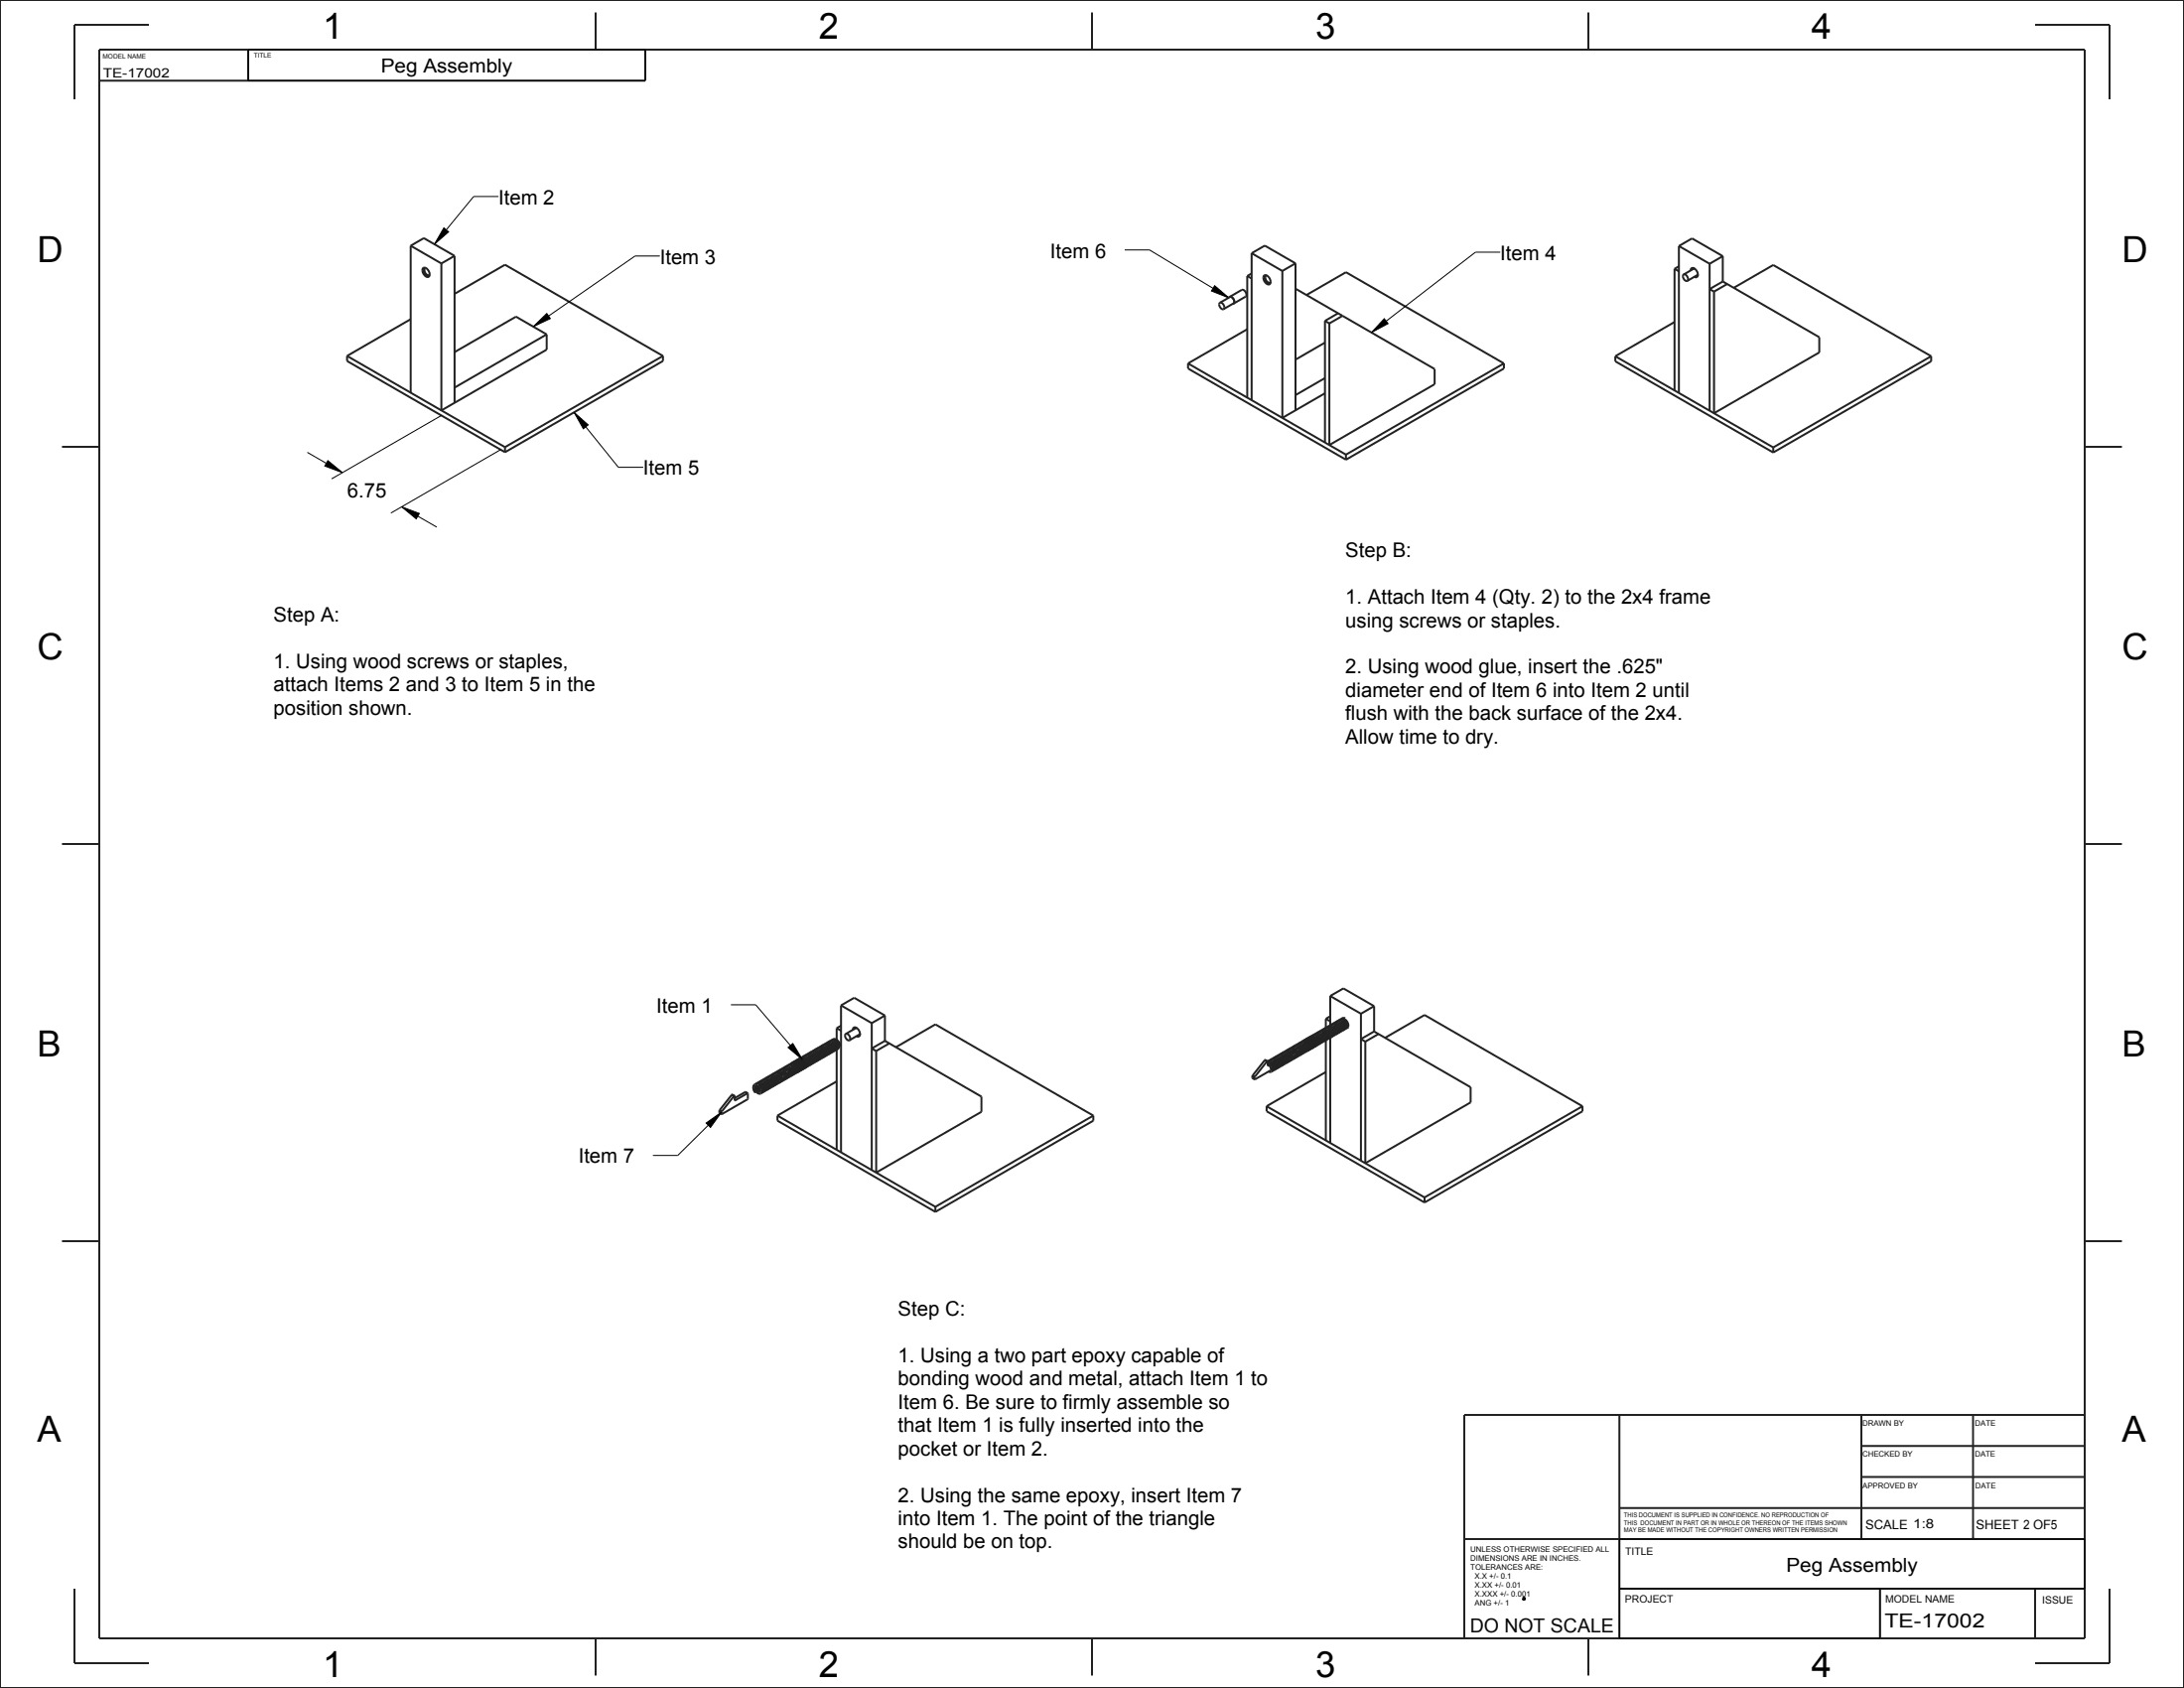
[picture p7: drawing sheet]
<svg xmlns="http://www.w3.org/2000/svg" width="559mm" height="432mm" viewBox="0 0 559 432" stroke-linecap="round" stroke-linejoin="round" font-family="sans-serif">
<path d="M389.6 408.8l.4-.1 .2 .4-.4 .1z" fill="none" stroke="#060606" stroke-width=".51"/>
<path d="M113.6 58.3l1.2 1-3.6 3.2zM310.8 73.1l3.6 3.1-4.4-1.8zM136.4 83.6l3.5-3.4 .9 1.3zM354.2 81.5l1 1.3-4.3 2.3zM146.9 105.5l3.6 3.2-1.2 1zM83.9 117.8l3.7 3.1-4.5-1.7zM102.8 129.7l4.5 1.6-.8 1.4zM201.6 268l1.2-1.1 2.5 4.2zM180.7 287.3l3.9-2.8-2.8 3.9z" fill="#000"/>
<g fill="none" stroke="#000" stroke-width=".25">
<path d="M63.5 12.7h101.6v7.9h-101.6zM113.6 58.3l1.2 1-3.6 3.2zM127.5 50.3h-6.3l-10 12.2M168.8 65.5h-6.3l-26.1 18.1M287.8 63.9h6.3l20.3 12.3M310.8 73.1l3.6 3.1-4.4-1.8zM383.9 64.5h-6.4l-26.6 20.6M136.4 83.6l3.5-3.4 .9 1.3zM354.2 81.5l1 1.3-4.3 2.3zM78.6 115.7l9 5.2M83.9 117.8l3.7 3.1-4.5-1.7zM112.9 106.3l-28 16.2"/>
<path d="M128.1 115l-28.1 16.2M146.9 105.5l3.6 3.2-1.2 1zM146.9 105.5l11.3 14h6.4M102.8 129.7l4.5 1.6-.8 1.4zM102.8 129.7l9 5.1M187 257h6.4l11.9 14.1M201.6 268l1.2-1.1 2.5 4.2zM180.7 287.3l3.9-2.8-2.8 3.9zM184.6 284.5l-11.2 11.1h-6.3M414.3 406.4h119.1v-12.7h-119.1v25.4h66.7v-12.7"/>
</g>
<g fill="none" stroke="#222" stroke-width=".51">
<path d="M0 0h558.8v431.8h-558.8zM25.4 12.7h508v406.4h-508zM38.1 6.3h-19.1v19.1M63.5 12.7v7.9M152.4 3.2v9.5M165.1 12.7v7.9h-139.7M279.4 3.2v9.5M406.4 3.2v9.5M520.7 6.3h19.1v19.1M105.1 62.9l3.3-2 7.9 4.6M105.1 62.9v37.5M105.1 62.9l7.8 4.5"/>
<path d="M112.9 67.4v37.6l27-15.6v-3.9M116.3 65.5l-3.4 1.9M116.3 75.2l12.9-7.5 40.4 23.4M116.3 65.5v37.5M319.1 70.6v31.1M319.1 70.6l1.1 .7M320.2 64.8l3.4-2 7.9 4.6M320.2 70l-1.1 .6M320.2 64.8v37.6M320.2 64.8l7.9 4.5M328.1 69.3v37.6l10.9-6.3M331.5 67.4l-3.4 1.9"/>
<path d="M331.5 67.4v37.6M331.5 73.8l35.6 20.6v3.9l-27 15.5v-31.1M334.3 75.5l10.1-5.9 40.4 23.4M428.4 68.8v31.1M428.4 68.8l1.2 .6M429.6 62.9l3.3-1.9 7.9 4.5M429.6 68.1l-1.2 .7M429.6 62.9v37.6M429.6 62.9l7.8 4.6M437.4 67.5v37.6M440.8 65.5l-3.4 2M440.8 72l-3.4 2 1.1 .6"/>
<path d="M440.8 72l24.7 14.3v3.9l-27 15.5v-31.1M440.8 65.5v6.5M441.9 72.7l-3.4 1.9M443.6 73.6l10.1-5.8 40.4 23.3M88.8 91.1v1.2l40.4 23.4M88.8 91.1l40.4 23.3M105.1 81.7l-16.3 9.4M139.9 85.5l-7.9-4.5-15.7 9.1M139.9 85.5l-23.6 13.7M169.6 91.1l-40.4 23.3M169.6 91.1v1.2l-40.4 23.4M304 93v1.3l40.4 23.3"/>
<path d="M304 93l40.4 23.3M319.1 84.2l-15.1 8.8M339 82.1v31.1M339 87.6l-7.5 4.4M339 96.7l-7.5 4.4M339 82.1l1.1 .6M342.4 80.1l-3.4 2M343.5 80.8l-3.4 1.9M384.8 93l-40.4 23.3M384.8 93v1.3l-40.4 23.3M413.3 91.1v1.3l40.4 23.4M413.3 91.1l40.4 23.4"/>
<path d="M428.4 82.4l-15.1 8.7M494.1 91.1l-40.4 23.4M494.1 91.1v1.3l-40.4 23.4M15.9 114.3h9.5M129.2 114.4v1.3M344.4 116.3v1.3M453.7 114.5v1.3M533.4 114.3h9.5M15.9 215.9h9.5M533.4 215.9h9.5M215.2 257.2l3.4-2 7.8 4.6M215.2 257.2v37.6"/>
<path d="M215.2 257.2l7.9 4.5M226.4 259.8l-3.3 1.9M226.4 259.8v6.5M340.4 254.8l3.3-2 7.9 4.6M340.4 260l-1.2 .6M340.4 254.8v7.5M340.4 254.8l7.8 4.5M348.2 259.3v37.6M351.6 257.4l-3.4 1.9M351.6 257.4v6.5M190.6 279.4l.7 .3M190.6 279.4l-2.6 1.5"/>
<path d="M190.6 279.4l.6 .3M191.2 279.7l-3.2 1.8-.1-1.2M191.3 279.7l-.1 1.5-6.5 3.8M191.3 279.7h-.1M193.3 277.3l.1-.1a1.52 1.52 0 0 1 1.5 .7 1.52 1.52 0 0 1 0 1.7h-.1M193.4 279.2l.1 .1a.81 .81 0 0 0 1.3 .4 .81 .81 0 0 0 0-1.3l-.3-.5a.97 .97 0 0 0-1.4-.5 .97 .97 0 0 0-.2 1.5l.2 .5M193.4 279.2l-.3 .2M193.5 279.1l-.1 .1M193.5 279.1l-.4 .3M193.5 279.1l-.4-.9 .4-.5 .8 .7 .2 .6-.1 .4M193.5 277.7l.2 1.1 .4 .5 .3 .1M193.6 277.2a1.53 1.53 0 0 1 1.5 .4 1.53 1.53 0 0 1 .4 1.5l-.4 .3"/>
<path d="M193.8 277.8l.2 .8 .5 .6M193.9 277l.1-.1a1.52 1.52 0 0 1 1.5 .7 1.52 1.52 0 0 1 0 1.6l-.1 .1M194.1 278.2l.4 .5M194.2 276.8a1.53 1.53 0 0 1 1.9 1.9l-.4 .4M194.4 279.4h.1M194.5 276.6l.1-.1a1.51 1.51 0 0 1 1.6 .7 1.51 1.51 0 0 1-.1 1.7h-.1M194.8 276.5l.1-.1a1.52 1.52 0 0 1 1.5 .6 1.52 1.52 0 0 1 0 1.7h-.1M195.1 276.3l.1-.1a1.53 1.53 0 0 1 1.6 .7 1.53 1.53 0 0 1 0 1.6l-.2 .1M195.4 276.1l.2-.1a1.52 1.52 0 0 1 1.5 .7 1.52 1.52 0 0 1-.1 1.6l-.1 .1M195.7 275.9a1.53 1.53 0 0 1 1.6 .4 1.53 1.53 0 0 1 .3 1.6l-.4 .3M196 275.8l.2-.2a1.52 1.52 0 0 1 1.5 .7 1.52 1.52 0 0 1 0 1.7h-.2M196.3 275.6l.2-.1a1.6 1.6 0 0 1 1.6 2.2"/>
<path d="M196.6 275.4l.1-.1a1.52 1.52 0 0 1 1.6 .7 1.52 1.52 0 0 1 0 1.6l-.2 .1M196.9 275.2l.2-.1a1.52 1.52 0 0 1 1.5 .7 1.52 1.52 0 0 1 0 1.7h-.2M197.2 275.1a1.52 1.52 0 0 1 1.6 .4 1.52 1.52 0 0 1 .3 1.6l-.4 .2M197.5 274.9l.2-.1a1.52 1.52 0 0 1 1.5 .7 1.52 1.52 0 0 1 0 1.6l-.2 .1M197.8 274.7l.2-.1a1.52 1.52 0 0 1 1.5 .7 1.52 1.52 0 0 1 0 1.6l-.2 .1M198.1 277.7l-.3 .2M198.1 274.5l.2-.1a1.52 1.52 0 0 1 1.5 .7 1.52 1.52 0 0 1 0 1.7h-.2M198.1 277.7h.1M198.4 274.4l.2-.1a1.52 1.52 0 0 1 1.5 .6 1.52 1.52 0 0 1 0 1.7h-.2M198.7 274.2l.2-.1a1.51 1.51 0 0 1 1.5 .7 1.51 1.51 0 0 1 0 1.6l-.2 .1M199.2 273.9l-.2 .1M199.2 273.9a1.51 1.51 0 0 1 1.5 .7 1.51 1.51 0 0 1 0 1.6l-.2 .1"/>
<path d="M199.3 273.8l.2-.1a1.52 1.52 0 0 1 1.5 .7 1.52 1.52 0 0 1 0 1.7h-.2M199.6 273.7a1.53 1.53 0 0 1 1.6 .4 1.53 1.53 0 0 1 .3 1.6l-.2 .2M199.9 273.5l.2-.1a1.52 1.52 0 0 1 1.5 .7 1.52 1.52 0 0 1 0 1.6l-.1 .1M200.2 273.3l.2-.1a1.52 1.52 0 0 1 1.5 .7 1.52 1.52 0 0 1 0 1.6l-.1 .1M200.5 273.1h.1a1.53 1.53 0 0 1 1.5 .4 1.53 1.53 0 0 1 .4 1.6l-.4 .3M200.9 273l.1-.1a1.52 1.52 0 0 1 1.5 .6 1.52 1.52 0 0 1 0 1.7h-.1M201.2 272.8a1.53 1.53 0 0 1 1.5 .4 1.53 1.53 0 0 1 .4 1.6l-.4 .3M201.3 275.9h-.1M201.5 272.6l.1-.1a1.51 1.51 0 0 1 1.5 .7 1.51 1.51 0 0 1 0 1.6l-.1 .1M201.8 272.4l.1-.1a1.52 1.52 0 0 1 1.5 .7 1.52 1.52 0 0 1 0 1.7h-.1M202.1 272.3l.1-.1a1.52 1.52 0 0 1 1.5 .6 1.52 1.52 0 0 1 0 1.7h-.1M202.4 272.1l.4-.2 .6 .2 .9 1.1a.92 .92 0 0 1-.3 1.1"/>
<path d="M202.7 271.9l.1-.1zM202.8 271.8a1.53 1.53 0 0 1 1.5 .7 1.53 1.53 0 0 1 0 1.6M202.8 271.8h.1M202.8 271.8h.7l.8 .7 .3 1-.2 .6M203 271.9l.6 .4 .5 .7 .2 .8-.3 .5M203 271.7h.1M203.1 271.6a1.55 1.55 0 0 1 1.5 .7 1.55 1.55 0 0 1 .1 1.6M203.1 271.6l-.1 .1M203.1 271.6l.7 .1 .7 .6 .4 1-.2 .6M203.1 271.6h.1M203.3 271.6l.1-.1zM203.4 271.5a1.54 1.54 0 0 1 1.5 .6 1.54 1.54 0 0 1 .1 1.7"/>
<path d="M203.4 271.5h.1M203.4 271.4v.1M203.5 271.4h-.1M203.5 271.4l.7 .1 .7 .7 .3 1-.2 .6M203.7 271.3h.1M203.8 271.2l.8 .1M203.8 271.2l-.1 .1M203.8 271.2l.7 .2M203.9 274.4l.1-.1zM203.9 271.2h.1M204 271.1l-.1 .1M204 271.1h.1"/>
<path d="M204 274.3h.1M204.1 271.1h-.1M204.1 271.1h.1M204.1 271.1l.7 .1 .7 .6 .3 1-.2 .6M204.1 271.1a1.57 1.57 0 0 1 1.5 2.3M204.2 271h.1M204.3 274.1l-.1 .1M204.3 270.9a1.53 1.53 0 0 1 1.5 .7 1.53 1.53 0 0 1 .1 1.7M204.3 270.9l-.1 .1M204.3 270.9h.1M204.3 270.9l.8 .1M204.3 274.1h.1"/>
<path d="M204.4 274.1l-.2 .1M204.4 274.1h-.1M204.5 274h.1zM204.5 270.9l.1-.1zM204.5 271.4h.1M204.5 271.4l.6 .5 .3 .7 .1 .6-.2 .4M204.6 271.3l.8 1.1a.96 .96 0 0 1-.1 1.2M204.6 270.8a1.55 1.55 0 0 1 1.5 .6 1.55 1.55 0 0 1 .1 1.7M204.6 270.8h.7l.7 .6 .4 1-.2 .7M204.6 270.8h.1M204.7 273.9v.1M204.7 273.9h.1"/>
<path d="M204.8 270.7l.1-.1a1.52 1.52 0 0 1 1.6 .7 1.52 1.52 0 0 1-.1 1.6l-.1 .1M204.8 273.8h.2zM205 273.8h.1M205.1 270.5l.1-.1a1.52 1.52 0 0 1 1.6 .7 1.52 1.52 0 0 1-.1 1.6l-.1 .1M205.1 271h.1M205.1 271l.9 1.2 .1 .6-.2 .4M205.2 273.6l-.1 .1M205.3 273.6h-.1M205.3 273.6h.1M205.4 273.5h.1M205.4 270.3l.1-.1a1.52 1.52 0 0 1 1.6 .7 1.52 1.52 0 0 1-.1 1.7h-.1M205.5 273.4l-.1 .1"/>
<path d="M205.6 273.4h-.1M205.6 273.4l-.2 .1M205.6 273.4h.1M205.7 273.3h.2zM205.7 270.2a1.53 1.53 0 0 1 1.6 .4 1.53 1.53 0 0 1 .3 1.5l-.4 .3M205.9 273.3h.1M205.9 273.2v.1M206 273.1h.1zM206 270l.1-.1a1.52 1.52 0 0 1 1.6 .7 1.52 1.52 0 0 1 0 1.6l-.2 .1M206.2 273.1h-.1M206.2 273.1h.1M206.3 269.8a1.53 1.53 0 0 1 1.6 .4 1.53 1.53 0 0 1 .3 1.6l-.4 .3"/>
<path d="M206.6 269.6l.2-.1a1.51 1.51 0 0 1 1.5 .7 1.51 1.51 0 0 1-.1 1.7h-.1M206.9 269.5l.2-.1a1.52 1.52 0 0 1 1.5 .6 1.52 1.52 0 0 1 0 1.7h-.2M207.2 269.3l.2-.1a1.51 1.51 0 0 1 1.5 .7 1.51 1.51 0 0 1-.1 1.6l-.1 .1M207.5 269.1l.2-.1a1.51 1.51 0 0 1 1.5 .7 1.51 1.51 0 0 1 0 1.6l-.2 .1M207.8 268.9l.2-.1a1.52 1.52 0 0 1 1.5 .7 1.52 1.52 0 0 1 0 1.7h-.2M208.1 268.8l.2-.1a1.52 1.52 0 0 1 1.5 .6 1.52 1.52 0 0 1 0 1.7h-.2M208.4 268.6l.2-.1a1.51 1.51 0 0 1 1.5 .7 1.51 1.51 0 0 1 0 1.6l-.2 .1M208.7 268.4l.2-.1a1.52 1.52 0 0 1 1.5 .7 1.52 1.52 0 0 1 0 1.6l-.2 .1M209 268.2l.2-.1a1.52 1.52 0 0 1 1.5 .7 1.52 1.52 0 0 1 0 1.7h-.2M209.3 268.1a1.53 1.53 0 0 1 1.6 .4 1.53 1.53 0 0 1 .3 1.5l-.3 .3M209.6 267.9l.2-.1a1.51 1.51 0 0 1 1.5 .7 1.51 1.51 0 0 1 0 1.6l-.1 .1M209.9 267.7l.2-.1a1.52 1.52 0 0 1 1.5 .7 1.52 1.52 0 0 1 0 1.6l-.1 .1"/>
<path d="M210.2 267.5l.2-.1a1.52 1.52 0 0 1 1.5 .7 1.52 1.52 0 0 1 0 1.7h-.1M210.5 267.4h.1a1.53 1.53 0 0 1 1.5 .4 1.53 1.53 0 0 1 .4 1.5l-.4 .3M210.9 267.2l.1-.1a1.52 1.52 0 0 1 1.5 .7 1.52 1.52 0 0 1 0 1.6l-.1 .1M211.3 266.9a1.52 1.52 0 0 1 1.5 .7 1.52 1.52 0 0 1 0 1.6l-.1 .1M211.3 266.9l-.1 .1M211.5 266.8l.1-.1a1.52 1.52 0 0 1 1.5 .7 1.52 1.52 0 0 1 0 1.7h-.1M211.8 266.7l.1-.1a1.51 1.51 0 0 1 1.5 .6 1.51 1.51 0 0 1 0 1.7h-.1M212.1 266.5l.1-.1a1.52 1.52 0 0 1 1.5 .7 1.52 1.52 0 0 1 0 1.6l-.1 .1M212.4 266.3l.1-.1a1.54 1.54 0 0 1 1.5 .7 1.54 1.54 0 0 1 0 1.6M212.7 266.1a1.53 1.53 0 0 1 1.5 .4 1.53 1.53 0 0 1 .4 1.6l-.4 .3M213 266a1.52 1.52 0 0 1 1.9 1.5l-.2 .1M214 268.5l-.1 .1"/>
<path d="M214.1 263v3M214.1 268.5v25.6M214.1 276.6l-15.2 8.8M214.1 263l1.1 .7M215.2 262.4l-1.1 .6M223.1 261.7v37.6M226.4 266.3l-3.3 1.9 1.1 .7M226.4 266.3l24.7 14.2v3.9l-26.9 15.6v-31.1M227.5 266.9l-3.3 2M229.2 267.9l10.1-5.9 40.4 23.4M320.4 275.7l.6 .4M320.4 275.3v.4"/>
<path d="M320.4 275.7l.6 .3M320.4 275.3l.6 .3M320.5 275.1l-.1 .2M320.5 275.1l.6 .3M321 276v.1M321 275.6v.4M321.1 275.4l-.1 .2M323.6 271.2l.7 .3M323.6 271.2l-3.1 3.9M323.6 271.2l.5 .3M324.1 271.5l-3 3.9M324.3 271.5l.1 .1"/>
<path d="M324.3 271.5h-.2M324.3 271.5h.1a1.52 1.52 0 0 1 1.5 .7 1.52 1.52 0 0 1 0 1.6l-.2 .1M324.4 271.8l.6 .4 .5 .7a.75 .75 0 0 1 .1 1 .75 .75 0 0 1-1 .2M324.4 272.2l.7 .8v.8M324.4 271.6v1.1l.3-.2M324.4 271.6l.7 .3 .7 .8a.87 .87 0 0 1-.4 1.3M324.5 271.4l.2-.1a1.52 1.52 0 0 1 1.5 .7 1.52 1.52 0 0 1 0 1.6l-.2 .1M324.8 271.2a1.53 1.53 0 0 1 2 1.9l-.5 .4M325.1 273.8h.1M325.1 273.8l-4.1 2.3M325.1 271.1l.2-.1a1.51 1.51 0 0 1 1.5 .6 1.51 1.51 0 0 1 0 1.7h-.2M325.4 270.9l.2-.1a1.52 1.52 0 0 1 1.5 .7 1.52 1.52 0 0 1 0 1.6l-.2 .1"/>
<path d="M325.7 270.7l.2-.1a1.53 1.53 0 0 1 1.5 .7 1.53 1.53 0 0 1 0 1.6l-.2 .1M326 270.5l.2-.1a1.52 1.52 0 0 1 1.5 .7 1.52 1.52 0 0 1 0 1.7h-.1M326.3 270.4a1.53 1.53 0 0 1 1.6 .3 1.53 1.53 0 0 1 .4 1.6l-.4 .3M326.6 270.2l.2-.1a1.52 1.52 0 0 1 1.5 .7 1.52 1.52 0 0 1 0 1.6l-.1 .1M326.9 270l.2-.1a1.6 1.6 0 0 1 1.7 2.2M327.2 269.8l.2-.1a1.52 1.52 0 0 1 1.5 .7 1.52 1.52 0 0 1 0 1.7h-.1M327.6 269.7l.1-.1a1.52 1.52 0 0 1 1.5 .6 1.52 1.52 0 0 1 0 1.7h-.1M327.9 269.5a1.52 1.52 0 0 1 1.5 .4 1.52 1.52 0 0 1 .3 1.7l-.3 .2M328.2 269.3l.1-.1a1.52 1.52 0 0 1 1.5 .7 1.52 1.52 0 0 1 0 1.6l-.1 .1M328.5 269.1l.1-.1a1.52 1.52 0 0 1 1.5 .7 1.52 1.52 0 0 1 0 1.7h-.1M328.8 272.1l-.3 .2M328.8 269l.1-.1a1.52 1.52 0 0 1 1.5 .6 1.52 1.52 0 0 1 0 1.7h-.1"/>
<path d="M329.1 268.8l.1-.1a1.52 1.52 0 0 1 1.5 .7 1.52 1.52 0 0 1 0 1.6l-.1 .1M329.4 268.6l.1-.1a1.51 1.51 0 0 1 1.5 .7 1.51 1.51 0 0 1 0 1.7h-.1M329.7 268.4l.1-.1a1.51 1.51 0 0 1 1.5 .7 1.51 1.51 0 0 1 0 1.7h-.1M330 268.3l.1-.1a1.52 1.52 0 0 1 1.5 .6 1.52 1.52 0 0 1 0 1.7h-.1M330.3 268.1a1.53 1.53 0 0 1 1.6 .4 1.53 1.53 0 0 1 .3 1.6l-.4 .3M330.6 267.9l.1-.1a1.54 1.54 0 0 1 1.5 .7 1.54 1.54 0 0 1 .1 1.6M330.9 267.7l.1-.1a1.52 1.52 0 0 1 1.5 .7 1.52 1.52 0 0 1 0 1.7h-.1M331.2 267.6a1.53 1.53 0 0 1 1.6 .4 1.53 1.53 0 0 1 .3 1.5l-.4 .3M331.5 267.4l.1-.1a1.52 1.52 0 0 1 1.6 .7 1.52 1.52 0 0 1-.1 1.6l-.1 .1M331.8 267.2a1.53 1.53 0 0 1 1.6 .4 1.53 1.53 0 0 1 .3 1.6l-.4 .3M332.1 267l.2-.1a1.51 1.51 0 0 1 1.5 .7 1.51 1.51 0 0 1-.1 1.7h-.1M332.3 270.1l-.2 .1"/>
<path d="M332.4 266.9l.1-.1a1.52 1.52 0 0 1 1.6 .6 1.52 1.52 0 0 1 0 1.7h-.2M332.7 266.7l.2-.1a1.52 1.52 0 0 1 1.5 .7 1.52 1.52 0 0 1 0 1.6l-.2 .1M333 266.5l.4-.2 .6 .2 .9 1.1a.92 .92 0 0 1-.2 1.1M333.3 266.3l.2-.1zM333.5 266.2a1.53 1.53 0 0 1 1.5 .7 1.53 1.53 0 0 1 0 1.7M333.5 266.2l-.1 .1M333.5 266.2h.1M333.5 266.2l.7 .1M333.6 266.4l.6 .3 .6 .7 .1 .8-.2 .5M333.6 266.2h.1M333.8 266.1a1.55 1.55 0 0 1 1.5 .6 1.55 1.55 0 0 1 0 1.7M333.8 266.1l-.2 .1"/>
<path d="M333.8 266.1h.7l.7 .6 .3 1-.2 .7M333.8 266.1h.1M333.9 266l.2-.1zM334.1 265.9a1.54 1.54 0 0 1 1.5 .7 1.54 1.54 0 0 1 0 1.6M334.1 265.9h.1M334.1 265.9l.7 .1 .7 .7 .3 .9-.2 .6M334.3 265.7h.1M334.2 266.3h.1M334.3 266.3l.5 .5 .4 .7v.7l-.2 .4M334.4 265.7h-.1M334.4 265.7h.1M334.4 265.7a1.55 1.55 0 0 1 1.5 .7 1.55 1.55 0 0 1 0 1.6"/>
<path d="M334.4 265.7l.7 .1M334.5 265.7l.2-.2zM334.5 268.8l.2-.1zM334.7 265.5a1.54 1.54 0 0 1 1.5 .7 1.54 1.54 0 0 1 0 1.6M334.7 265.5l-.1 .1M334.7 265.5h.1M334.7 268.7h.1M334.7 265.5l.7 .1 .7 .7 .4 .9-.3 .6M334.8 268.6h.2zM334.8 265.5h.1M334.9 265.4l-.1 .1M335 265.4h.8"/>
<path d="M335 265.4h-.1M335 265.4l-.2 .1M335 265.4h.1M335 265.4l.8 .1M335 268.6h.1M335 268.6h-.1M335.1 268.4h.2zM335.1 265.3l.2-.1zM335.1 265.8h.1M335.2 265.8l.5 .5 .4 .7v.6l-.2 .4M335.3 265.2a1.55 1.55 0 0 1 1.5 .7 1.55 1.55 0 0 1 0 1.6M335.3 265.2h.1"/>
<path d="M335.3 265.2h.7l.7 .7 .4 .9-.3 .7M335.3 268.4h.1M335.4 265.1l.2-.1a1.52 1.52 0 0 1 1.5 .7 1.52 1.52 0 0 1 0 1.7h-.2M335.6 268.2l-.2 .1M335.6 268.2h.1M335.7 268.1l.2-.1zM335.7 264.9l.2-.1a1.52 1.52 0 0 1 1.5 .7 1.52 1.52 0 0 1 0 1.7h-.2M335.8 265.5l.9 1.1v.7l-.2 .4M335.8 265.4l.5 .4 .4 .7a.93 .93 0 0 1-.2 1.2M335.9 268h.1M335.9 268v.1M336 267.9h.1"/>
<path d="M336 264.8l.2-.1a1.52 1.52 0 0 1 1.5 .6 1.52 1.52 0 0 1 0 1.7h-.1M336.2 267.9h-.2M336.2 267.8v.1M336.2 267.8h.1M336.3 267.7h.2zM336.3 264.6a1.53 1.53 0 0 1 1.6 .4 1.53 1.53 0 0 1 .4 1.6l-.4 .3M336.5 267.7h.1M336.6 264.4l.2-.1a1.52 1.52 0 0 1 1.5 .7 1.52 1.52 0 0 1 0 1.7h-.1M336.8 267.5l-.1 .1M336.8 267.5h.1M336.8 267.5l-.2 .1M336.9 264.2h.1a1.53 1.53 0 0 1 1.5 .5 1.53 1.53 0 0 1 .3 1.6l-.3 .2"/>
<path d="M337.3 264.1l.1-.1a1.51 1.51 0 0 1 1.5 .6 1.51 1.51 0 0 1 0 1.7h-.1M337.6 263.9l.1-.1a1.53 1.53 0 0 1 1.5 .7 1.53 1.53 0 0 1 0 1.6M337.9 263.7l.1-.1a1.51 1.51 0 0 1 1.5 .7 1.51 1.51 0 0 1 0 1.7h-.1M338.2 263.5l.1-.1a1.51 1.51 0 0 1 1.5 .7 1.51 1.51 0 0 1 0 1.7h-.1M338.5 263.4l.1-.1a1.52 1.52 0 0 1 1.5 .6 1.52 1.52 0 0 1 0 1.7h-.1M338.8 263.2l.1-.1a1.52 1.52 0 0 1 1.5 .7 1.52 1.52 0 0 1 0 1.6l-.1 .1M339.2 262.9l-.1 .1M339.2 262.9a1.51 1.51 0 0 1 1.5 .7 1.51 1.51 0 0 1 0 1.7h-.1M339.2 260.6v2.3M339.2 266.1v25.6M339.2 274.2l-15.1 8.8M339.2 260.6l1.2 .7"/>
<path d="M339.2 266.1l-.1 .1M339.4 262.8l.1-.1a1.52 1.52 0 0 1 1.5 .7 1.52 1.52 0 0 1 0 1.7h-.1M339.7 262.7l.1-.1a1.52 1.52 0 0 1 1.5 .6 1.52 1.52 0 0 1 0 1.7h-.1M340 262.5a1.53 1.53 0 0 1 1.5 .4 1.53 1.53 0 0 1 .4 1.6l-.4 .3M340.3 262.3l.1-.1a1.51 1.51 0 0 1 1.5 .7 1.51 1.51 0 0 1 0 1.7h-.1M340.4 265.5v26.9M340.6 262.1l.1-.1a1.52 1.52 0 0 1 1.5 .7 1.52 1.52 0 0 1 0 1.7h-.1M340.9 262l.1-.1a1.52 1.52 0 0 1 1.6 .6 1.52 1.52 0 0 1-.1 1.7h-.1M341.2 261.8a1.53 1.53 0 0 1 1.6 .4 1.53 1.53 0 0 1 .3 1.6l-.4 .3M341.5 261.6l.1-.1a1.52 1.52 0 0 1 1.6 .7 1.52 1.52 0 0 1 0 1.6l-.2 .1M341.8 261.4a1.53 1.53 0 0 1 1.6 .4 1.53 1.53 0 0 1 .3 1.6l-.4 .3M342.1 261.3l.1-.1a1.52 1.52 0 0 1 1.6 .6 1.52 1.52 0 0 1 0 1.7h-.2"/>
<path d="M342.4 261.1l.2-.1a1.51 1.51 0 0 1 1.5 .7 1.51 1.51 0 0 1-.1 1.6l-.1 .1M342.7 260.9l.2-.1a1.52 1.52 0 0 1 1.5 .7 1.52 1.52 0 0 1 0 1.7h-.2M343 260.7l.2-.1a1.52 1.52 0 0 1 1.5 .7 1.52 1.52 0 0 1 0 1.7h-.2M343.7 260.4l-.4 .2M345 262.8h-.2M351.6 263.9l-3.4 1.9 1.1 .7M351.6 263.9l24.7 14.2v3.9l-27 15.6v-31.1M352.7 264.5l-3.4 2M354.4 265.5l10.1-5.9 40.4 23.4M184.1 284.6l.6 .4M184.1 284.2v.4M184.1 284.6l.5 .3"/>
<path d="M184.1 284.2l.5 .3M184.1 284v.2M184.1 284l.6 .3M184.6 284.9l.1 .1M184.6 284.5v.4M184.7 284.3l-.1 .2M187.2 280.1l.7 .2M187.2 280.1l-3.1 3.9M187.2 280.1l.6 .3M187.8 280.4l-3.1 3.9M187.9 280.3l-.1 .1M198.9 285.4v1.3l40.4 23.3"/>
<path d="M198.9 285.4l40.4 23.3M279.7 285.4l-40.4 23.3M279.7 285.4v1.3l-40.4 23.3M324.1 283v1.3l40.4 23.3M324.1 283l40.4 23.3M404.9 283l-40.4 23.3M404.9 283v1.3l-40.4 23.3M15.9 317.5h9.5M239.3 308.7v1.3M364.5 306.3v1.3M533.4 317.5h9.5M414.3 361.9v57.2"/>
<path d="M476.3 377.8h57.1M476.3 369.9h57.1M476.3 361.9v31.8M504.8 361.9v31.8M533.4 361.9h-158.7v57.2M374.7 393.7h158.7M414.3 385.8h119.1M19 406.4v19h19.1M152.4 419.1v9.5M279.4 419.1v9.5M406.4 419.1v9.5M414.3 406.4h119.1"/>
<path d="M481 406.4v12.7M520.7 406.4v12.7M539.8 406.4v19h-19.1"/>
</g>
<!-- layer: 02___PRT_ALL_AXES -->
<g fill="none" stroke="#222" stroke-width=".51">
<path d="M108.3 68.6l.4-.1 .7 .4 .4 .7 .1 .8a.7 .7 0 0 1-.7 .5 .7 .7 0 0 1-.6-.6 1.43 1.43 0 0 1-.3-1.7zM108.5 68.5l-.1 .6 .3 .9a1.24 1.24 0 0 0 1.1 .7M109 68.6l-.3 .1-.1 .3 .3 .9a.64 .64 0 0 0 .9 .4l.1-.1M312.1 77.4l5.6-3.3 .7 .2 .5 .8-.1 .7-3.2 1.9M312.1 77.4l-.2 .5 .2 .6 .5 .5 .5 .1M312.1 77.4l.5 .1 .5 .5 .2 .6-.2 .5M314.5 76.1l.5-.2 .5 .5 .3 .7-.2 .6M314.7 76h.4l.4 .4 .3 .6-.1 .5-2.6 1.6M315.6 77.7h-.2M323.4 70.5l.6-.1 .8 .7 .3 .9-.2 .7h-.7l-.6-.6-.3-.9zM323.7 70.4l-.2 .6 .3 .8 .6 .6 .6 .2M324.2 70.5l-.4 .4 .2 .8 .6 .6 .5-.2"/>
<path d="M430.8 70.2l-.2 .4 .2 .7 .4 .5h.5M430.8 70.2l.5 .1 .4 .5 .2 .6-.2 .4M432.6 69.2l.2-.6 .7 .1 .6 .6 .3 1M433 68.6l-.1 .4M433.3 68.7h.1M433.3 68.7h.2zM433.6 68.7l-2.8 1.5M433.8 70.7l.5 .1M434.1 70.5l.2-.1zM434.3 70.4h.1M434.4 70.1l-2.7 1.7M434.4 70.3l-.1 .1"/>
<path d="M434.4 70.3l-.2 .6-.7-.1M216.4 264.5l-.2 .4 .2 .6 .5 .5 .4 .1M216.4 264.5h.5l.5 .5 .1 .7-.2 .4M218.2 263.4l.3-.5h.6l.7 .7 .3 .9M218.6 262.8l-.1 .5M218.9 263h.1M218.9 263l.2-.1zM219.2 263l-2.8 1.5M219.4 264.9l.5 .1M219.7 264.7h.2zM219.9 264.6l-2.6 1.5M219.9 264.7h.1"/>
<path d="M220 264.4l-.1 .2M220 264.5l-.1 .2M220.1 264.5l-.3 .6h-.7M220.1 264.5l-.2 .2M343.6 260.5h.6"/>
</g>
<g font-size="9.2">
<text x="82.5" y="9.9">1</text>
<text x="209.5" y="9.9">2</text>
<text x="336.5" y="9.9">3</text>
<text x="463.5" y="9.9">4</text>
<text x="82.5" y="429">1</text>
<text x="209.5" y="429">2</text>
<text x="336.5" y="429">3</text>
<text x="463.5" y="429">4</text>
</g>
<g font-size="9.2" fill="#060606">
<text x="9.5" y="67.1">D</text>
<text x="542.9" y="67.1">D</text>
<text x="9.5" y="168.7">C</text>
<text x="542.9" y="168.7">C</text>
<text x="9.5" y="270.3">B</text>
<text x="542.9" y="270.3">B</text>
<text x="9.5" y="368.7">A</text>
<text x="542.9" y="368.7">A</text>
</g>
<g font-size="5.2">
<text x="127.5" y="52.3">Item 2</text>
<text x="268.7" y="65.9">Item 6</text>
<text x="168.8" y="67.5">Item 3</text>
<text x="383.9" y="66.5">Item 4</text>
<text x="164.6" y="121.5">Item 5</text>
<text x="88.8" y="127.3">6.75</text>
<text x="344.2" y="142.5">Step B:</text>
<text x="344.2" y="154.5">1. Attach Item 4 (Qty. 2) to the 2x4 frame</text>
<text x="70" y="159">Step A:</text>
<text x="344.2" y="160.4">using screws or staples.</text>
<text x="70" y="170.9">1. Using wood screws or staples,</text>
<text x="344.2" y="172.3">2. Using wood glue, insert the .625&quot;</text>
<text x="70" y="176.9">attach Items 2 and 3 to Item 5 in the</text>
<text x="344.2" y="178.3">diameter end of Item 6 into Item 2 until</text>
<text x="70" y="182.9">position shown.</text>
<text x="344.2" y="184.2">flush with the back surface of the 2x4.</text>
<text x="344.2" y="190.2">Allow time to dry.</text>
<text x="168" y="259">Item 1</text>
<text x="148" y="297.6">Item 7</text>
<text x="229.8" y="336.6">Step C:</text>
<text x="229.8" y="348.5">1. Using a two part epoxy capable of</text>
<text x="229.8" y="354.4">bonding wood and metal, attach Item 1 to</text>
<text x="229.8" y="360.4">Item 6. Be sure to firmly assemble so</text>
<text x="229.8" y="366.3">that Item 1 is fully inserted into the</text>
<text x="229.8" y="372.3">pocket or Item 2.</text>
<text x="229.8" y="384.2">2. Using the same epoxy, insert Item 7</text>
<text x="229.8" y="390.1">into Item 1. The point of the triangle</text>
<text x="229.8" y="396.1">should be on top.</text>
</g>
<g font-size="5">
<text x="97.5" y="18.6">Peg Assembly</text>
<text x="457.1" y="402">Peg Assembly</text>
</g>
<g font-size="5" fill="#060606">
<text x="376.1" y="417.6">DO NOT SCALE</text>
<text x="482.2" y="416.2">TE-17002</text>
</g>
<g font-size="3.3" fill="#060606">
<text x="26.3" y="19.8">TE-17002</text>
<text x="477.3" y="391">SCALE 1:8</text>
<text x="505.6" y="391.1">SHEET 2 OF5</text>
</g>
<g font-size="2.6" fill="#060606">
<text x="415.9" y="397.9">TITLE</text>
<text x="415.8" y="410.1">PROJECT</text>
<text x="482.4" y="410">MODEL NAME</text>
<text x="522.5" y="410.1">ISSUE</text>
</g>
<g font-size="2" fill="#060606">
<text x="476.5" y="364.7">DRAWN BY</text>
<text x="505.4" y="364.7">DATE</text>
<text x="476.5" y="372.5">CHECKED BY</text>
<text x="505.3" y="372.5">DATE</text>
<text x="476.6" y="380.8">APPROVED BY</text>
<text x="505.4" y="380.8">DATE</text>
<text x="376.2" y="396.9">UNLESS OTHERWISE SPECIFIED ALL</text>
<text x="376.2" y="399.2">DIMENSIONS ARE IN INCHES.</text>
<text x="376.2" y="401.5">TOLERANCES ARE:</text>
<text x="377.3" y="403.7">X.X +/- 0.1</text>
<text x="377.3" y="406">X.XX +/- 0.01</text>
<text x="377.3" y="408.3">X.XXX +/- 0.001</text>
<text x="377.3" y="410.6">ANG +/- 1</text>
</g>
<g font-size="1.7" fill="#060606">
<text x="26.3" y="14.9">MODEL NAME</text>
<text x="65" y="14.8">TITLE</text>
<text x="415.5" y="388.1">THIS DOCUMENT IS SUPPLIED IN CONFIDENCE. NO REPRODUCTION OF</text>
<text x="415.5" y="390">THIS DOCUMENT IN PART OR IN WHOLE OR THEREON OF THE ITEMS SHOWN</text>
<text x="415.5" y="391.9">MAY BE MADE WITHOUT THE COPYRIGHT OWNERS WRITTEN PERMISSION</text>
</g>
</svg>
